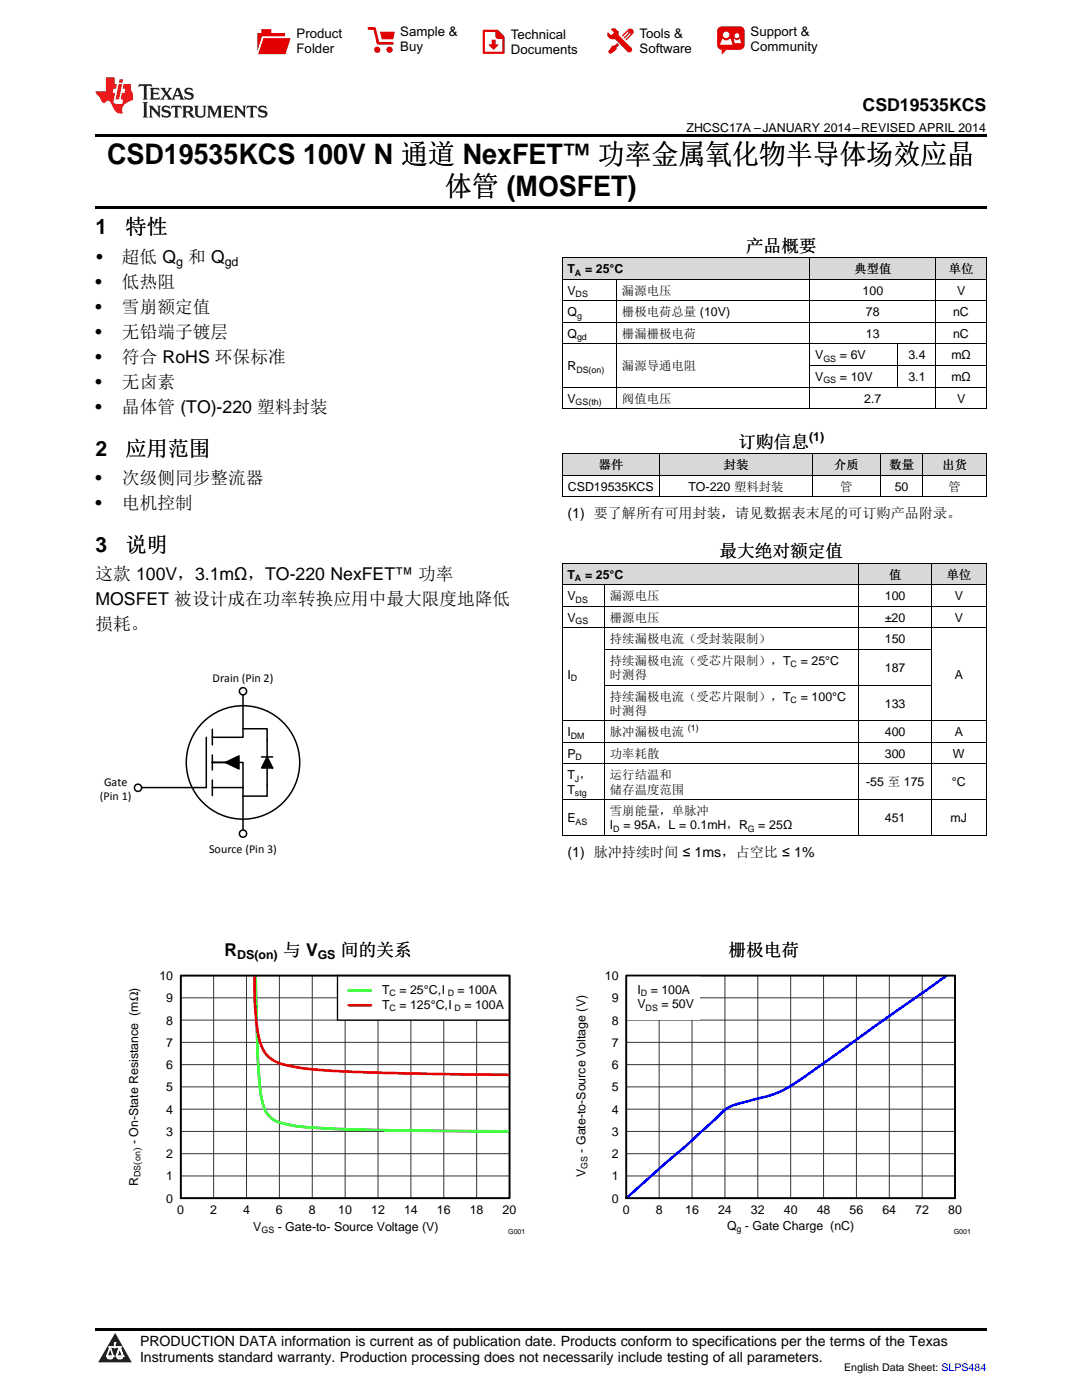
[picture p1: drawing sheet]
<svg xmlns="http://www.w3.org/2000/svg" width="216mm" height="279mm" viewBox="0 0 216 279" stroke-linecap="round" stroke-linejoin="round" font-family="sans-serif">
<g fill="#d8d8d8">
<path d="M112.2 112.4h8.4v4.3h-8.4z"/>
<path d="M120.6 112.4h50.8v4.3h-50.8z"/>
<path d="M171.4 112.4h14.4v4.3h-14.4z"/>
<path d="M185.8 112.4h11v4.3h-11z"/>
<path d="M112.2 90.6h19.5v4.3h-19.5z"/>
<path d="M131.7 90.6h30.4v4.3h-30.4z"/>
<path d="M162.1 90.6h13.6v4.3h-13.6z"/>
<path d="M175.7 90.6h8.4v4.3h-8.4z"/>
<path d="M184.1 90.6h12.7v4.3h-12.7z"/>
<path d="M112.2 51.5h10.8v4.3h-10.8z"/>
<path d="M123 51.5h38.6v4.3h-38.6z"/>
<path d="M161.6 51.5h17.6v4.3h-17.6z"/>
<path d="M179.2 51.5h7.6v4.3h-7.6z"/>
<path d="M186.8 51.5h10v4.3h-10z"/>
</g>
<path d="M23 266l3.3 5.9h-6.7z" fill="#231f20"/>
<path d="M21.3 270.6h1.3l-.4 .5h-.3a.54 .54 0 0 1-.6-.5z" fill-rule="evenodd" fill="#fff"/>
<path d="M21.3 270.6h1.3l-.4 .5h-.3a.54 .54 0 0 1-.6-.5z" fill="none" stroke="#231f20" stroke-width=".33"/>
<path d="M21.3 270.6l1.3 .1-.4 .4h-.5z" fill="none" stroke="#fff" stroke-width=".33"/>
<path d="M22.9 268.9h.1" fill="none" stroke="#fff" stroke-width=".33"/>
<path d="M22.9 268v.9z" fill="#fff"/>
<path d="M22.9 268v.9z" fill="none" stroke="#fff" stroke-width=".33"/>
<circle cx="22.9" cy="268" r=".17" fill="#fff"/>
<path d="M21.8 268.8h.1" fill="none" stroke="#fff" stroke-width=".33"/>
<path d="M21.8 268.8h2.3z" fill="#fff"/>
<path d="M21.8 268.8h2.3z" fill="none" stroke="#fff" stroke-width=".33"/>
<circle cx="24.1" cy="268.8" r=".17" fill="#fff"/>
<path d="M23.2 270.6h.1" fill="none" stroke="#fff" stroke-width=".33"/>
<path d="M23.9 268.8l-.7 1.8z" fill="#fff"/>
<path d="M23.9 268.8l-.7 1.8z" fill="none" stroke="#fff" stroke-width=".33"/>
<path d="M23.9 268.8l.7 1.8z" fill="#fff"/>
<path d="M23.9 268.8l.7 1.8z" fill="none" stroke="#fff" stroke-width=".33"/>
<path d="M24.5 270.6h.1" fill="none" stroke="#fff" stroke-width=".33"/>
<circle cx="21.3" cy="270.6" r=".17" fill="#fff"/>
<path d="M22 268.8l-.7 1.8z" fill="#fff"/>
<path d="M22 268.8l-.7 1.8z" fill="none" stroke="#fff" stroke-width=".33"/>
<path d="M22 268.8l.6 1.8z" fill="#fff"/>
<path d="M22 268.8l.6 1.8z" fill="none" stroke="#fff" stroke-width=".33"/>
<circle cx="22.6" cy="270.6" r=".17" fill="#fff"/>
<path d="M23.3 270.6h1.3a.64 .64 0 0 1-.7 .5 .64 .64 0 0 1-.6-.5z" fill-rule="evenodd" fill="#fff"/>
<path d="M23.3 270.6h1.3a.64 .64 0 0 1-.7 .5 .64 .64 0 0 1-.6-.5z" fill="none" stroke="#231f20" stroke-width=".33"/>
<path d="M23.3 270.6h1.3l-.5 .5h-.5z" fill="none" stroke="#fff" stroke-width=".33"/>
<path d="M23.2 270.6h.1" fill="none" stroke="#fff" stroke-width=".33"/>
<circle cx="24.6" cy="270.6" r=".17" fill="#fff"/>
<path d="M19 265.1h177.8v.5h-177.8z" fill="#000"/>
<path d="M36.1 194.7h65.6v44.4h-65.6z" fill="none" stroke="#000" stroke-width=".26"/>
<g fill="none" stroke="#333" stroke-width=".2">
<path d="M36.1 194.7h65.6v44.4h-65.6zM36.1 199.1h65.6M42.6 194.7v44.4M49.2 194.7v44.4M55.7 194.7v44.4M62.3 194.7v44.4M68.9 194.7v44.4M75.4 194.7v44.4M82 194.7v44.4M88.6 194.7v44.4M95.1 194.7v44.4M36.1 216.9h65.6"/>
<path d="M36.1 212.5h65.6M36.1 208h65.6M36.1 203.6h65.6M36.1 234.7h65.6M36.1 230.2h65.6M36.1 225.8h65.6M36.1 221.4h65.6"/>
</g>
<path d="M51 194.6l.5 17.5 .3 4.5a11.1 11.1 0 0 0 1.7 5.8l.6 .7 1 .7a25.8 25.8 0 0 0 8.8 1.3l14.8 .5 23 .2" fill="none" stroke="#0f0" stroke-width=".53"/>
<path d="M50.8 194.6a41.9 41.9 0 0 0 1.3 14.1 5.7 5.7 0 0 0 3.6 3.5 62.6 62.6 0 0 0 14.8 1.7l14.8 .4 16.4 .2" fill="none" stroke="#f00" stroke-width=".53"/>
<path d="M67.3 194.7h34.4v8.9h-34.4z" fill="#fff"/>
<path d="M67.3 194.7h34.4v8.9h-34.4zM125 194.7h65.6v44.4h-65.6z" fill="none" stroke="#000" stroke-width=".26"/>
<path d="M69.6 197.7h4.4" fill="none" stroke="#0f0" stroke-width=".53"/>
<path d="M69.6 200.6h4.4" fill="none" stroke="#f00" stroke-width=".53"/>
<path d="M36.1 194.7h65.6v44.4h-65.6z" fill="none" stroke="#000" stroke-width=".35"/>
<g fill="none" stroke="#333" stroke-width=".2">
<path d="M125 194.7h65.6v44.4h-65.6zM125 199.1h65.6M131.5 194.7v44.4M138.1 194.7v44.4M144.6 194.7v44.4M151.2 194.7v44.4M157.8 194.7v44.4M164.3 194.7v44.4M170.9 194.7v44.4M177.5 194.7v44.4M184 194.7v44.4M125 216.9h65.6"/>
<path d="M125 212.5h65.6M125 208h65.6M125 203.6h65.6M125 234.7h65.6M125 230.2h65.6M125 225.8h65.6M125 221.4h65.6"/>
</g>
<path d="M189 194.6l-29 20.7a20.8 20.8 0 0 1-8.8 3.9l-2.8 .8a9 9 0 0 0-6 3.6l-5.7 5.3-4 3.3-7.7 6.9" fill="none" stroke="#00f" stroke-width=".53"/>
<path d="M125 194.7h14.6v8.9h-14.6z" fill="#fff"/>
<path d="M125 194.7h65.6v44.4h-65.6z" fill="none" stroke="#000" stroke-width=".35"/>
<g fill="none" stroke="#000" stroke-width=".3">
<path d="M48.5 138.7v8.4h-6.1M41.2 147.1v10.1h-13M42.4 157.2h6.1v8.4M42.4 145.5v3.2M42.4 150.7v3M42.4 155.7v3.1M45 152.2l2.7-1.3v2.6zM47.4 152.2h-5h6.1v5M48.5 145.4h4.8v13.5h-4.8M52.2 151.1h2.2M53.3 151.1l1.1 2.2h-2.2z"/>
<circle cx="48.5" cy="152.2" r="11.3"/>
</g>
<path d="M45 152.2l2.7-1.3v2.6zM53.3 151.1l1.1 2.2h-2.2z" fill="#000"/>
<circle cx="27.5" cy="157.2" r=".72" fill="#fff"/>
<circle cx="27.5" cy="157.2" r=".72" fill="none" stroke="#000" stroke-width=".3"/>
<circle cx="48.5" cy="166.4" r=".72" fill="#fff"/>
<circle cx="48.5" cy="166.4" r=".72" fill="none" stroke="#000" stroke-width=".3"/>
<circle cx="48.5" cy="138" r=".72" fill="#fff"/>
<circle cx="48.5" cy="138" r=".72" fill="none" stroke="#000" stroke-width=".3"/>
<g fill="none" stroke="#000" stroke-width=".2">
<path d="M112.2 55.7h84.6M112.2 51.4h84.6M112.2 51.5v30.1M123 55.8v25.8M161.6 51.5v30.1M186.7 51.5v30.1M196.8 51.5v30.1M112.2 77.2h84.6M112.2 68.6h84.6M112.2 64.3h84.6M112.2 60h84.6M161.6 72.9h35.2"/>
<path d="M179.2 68.7v8.6M112.2 99.1h84.6M112.2 94.8h84.6M112.2 90.5h84.6M112.2 81.5h84.6M112.2 90.6v8.6M131.6 90.6v8.6M162.1 90.6v8.6M175.6 90.6v8.6M184.1 90.6v8.6M196.8 90.6v8.6M112.2 116.7h84.6"/>
<path d="M112.2 112.4h84.6M112.2 112.4v54.4M120.6 116.7v50.1M171.4 112.4v54.4M185.8 112.4v54.4M196.8 112.4v54.4M112.2 125.3h84.6M112.2 121h84.6M120.6 136.7h65.2M120.6 129.6h65.2M112.2 159.6h84.6M112.2 152.5h84.6"/>
<path d="M112.2 148.1h84.6M112.2 143.8h84.6M112.2 166.7h84.6"/>
</g>
<path d="M19 26.8h177.8v.6h-177.8zM19 41.2h177.8v.5h-177.8zM112.2 99.2h.1zM162 99.2h.1zM175.6 99.2h.1zM184 99.2h.1zM196.7 99.2h.1z" fill="#000"/>
<path d="M27.7 16.8l-.1 .6 .6-.3 .5 .1v.1v2.2l-.2 .4h1l-.2-.4v-2.2v-.1l.5-.1 .6 .3-.2-.6zM29.9 17.5l.2 .4v1.6l-.2 .4h1.9l.1-.6a1.09 1.09 0 0 1-1.3 .1v-.6h.6l.4 .2v-.7l-.2 .2h-.8v-.5l.2-.2a1.01 1.01 0 0 1 1 .3l-.1-.6zM32 17.5l.9 1.2-1 1.2h.9l-.2-.2 .5-.8 .5 .8-.3 .2h1.7l-.2-.2 .1-.5h1l.1 .5-.2 .2h1l-.3-.4-.7-2h-.5l-1 2.2-.8-1.1 .9-1.1h-.9l.2 .2-.4 .7-.4-.6 .2-.3zM35.4 17.9l.4 1.1h-.8zM37 17.7a.66 .66 0 0 0-.2 .7 .66 .66 0 0 0 .6 .5l.7 .1 .1 .3a.8 .8 0 0 1-.7 .3 .8 .8 0 0 1-.7-.5l.1 .8 .2-.1a.94 .94 0 0 0 1.1 0 .94 .94 0 0 0 .4-.9 1.48 1.48 0 0 0-1.3-.6v-.4a1.1 1.1 0 0 1 1.2 .2l-.2-.6-.2 .1-.5-.1zM28.5 20.4l.2 .4v2.3l-.2 .4h1l-.2-.4v-2.3l.2-.4zM29.7 21.1l.2 .4v1.6l-.2 .4h.8l-.3-.4 .1-1.4 1.6 1.8v-2l.2-.4h-.7l.2 .2v1.1l-1.2-1.3zM32.5 21.2a.66 .66 0 0 0-.2 .8 .66 .66 0 0 0 .6 .4l.6 .2 .2 .2a.8 .8 0 0 1-.8 .4 .8 .8 0 0 1-.7-.5l.2 .8 .2-.2a.94 .94 0 0 0 1 .1 .94 .94 0 0 0 .5-.9 1.47 1.47 0 0 0-1.3-.6l-.1-.4a1.1 1.1 0 0 1 1.3 .2l-.2-.6-.2 .1-.5-.1zM34.3 21.1l-.2 .6a.64 .64 0 0 1 .8-.3v1.7l-.2 .4h1l-.3-.4 .1-1.7a.66 .66 0 0 1 .8 .3l-.2-.6zM36.3 21.1l.3 .4v1.6l-.3 .4h1l-.2-.3v-.7h.5l.1 .2a.8 .8 0 0 0 1.2 .6l-1-.9a.62 .62 0 0 0 .6-.6 .62 .62 0 0 0-.6-.7zM37.1 21.4h.1a.48 .48 0 0 1 .6 .1 .48 .48 0 0 1 .1 .5l-.2 .2h-.6zM38.7 21.1l.2 .2a2.29 2.29 0 0 0 .4 2 1.05 1.05 0 0 0 1.7-.7v-1.3l.2-.2h-.8l.2 .4v1.1a.61 .61 0 0 1-.6 .6 .61 .61 0 0 1-.6-.6v-1.1l.3-.4zM41.3 21.1l.3 .4v1.6l-.3 .4h.8l-.2-.4v-1.5l.8 1.9 .9-1.9v1.5l-.2 .4h.9l-.2-.4v-1.6l.2-.4h-.8l-.7 1.5-.6-1.5zM44.5 21.1l.2 .4v1.6l-.2 .4h1.9l.2-.6a1.1 1.1 0 0 1-1.4 .1v-.6h.6l.4 .1v-.6l-.2 .2h-.8v-.6l.2-.1a1.02 1.02 0 0 1 1.1 .3l-.2-.6zM46.7 21.1l.2 .4v1.6l-.2 .4h.8l-.3-.4 .1-1.4 1.6 1.8v-2l.2-.4h-.7l.2 .2v1.1l-1.2-1.3zM49.3 21.1l-.1 .6a.64 .64 0 0 1 .8-.3v1.7l-.3 .4h1l-.2-.4v-1.7a.66 .66 0 0 1 .8 .3l-.1-.6zM51.7 21.2a.66 .66 0 0 0-.2 .8 .66 .66 0 0 0 .7 .4l.6 .2 .1 .2a.8 .8 0 0 1-.7 .4 .8 .8 0 0 1-.7-.5l.1 .8 .2-.2a.94 .94 0 0 0 1.1 .1 .94 .94 0 0 0 .4-.9 1.48 1.48 0 0 0-1.2-.6l-.1-.4a1.1 1.1 0 0 1 1.2 .2l-.2-.6-.1 .1-.6-.1z" fill="#231f20"/>
<path d="M21.1 15.4v2.8h-2v.4l.9 1a.96 .96 0 0 0 1 .9 .59 .59 0 0 1 .5-.4 .59 .59 0 0 1 .5 .3l.4 .8a1.61 1.61 0 0 0 2.1 1.4 1.63 1.63 0 0 1 1.1-2.3l.9-.3v-1.5a1.6 1.6 0 0 1-.4-1.7h-1.4l-.2 .9h.5l-.2 .8h-.5l-.2 1v.3l.5 .1-.2 .9h-.7a.74 .74 0 0 1-1-.7l.3-1.6h-.5l.2-.8h.5l.1-.9h-.4v-1.4zM23.7 16.8l-.7 3.1h.8l.6-3.1zM23.8 15.8l-.1 .7h.7l.2-.7z" fill="#ee1d23"/>
<g fill="#d60000">
<path d="M52.1 5.8h2v.8h2.8v4.2h-5.5v-4.2h.7z" fill-rule="evenodd"/>
<path d="M52.4 7.5h5.6l-1 3.3h-5.6z" fill-rule="evenodd"/>
</g>
<path d="M52.4 7.4h5.7l-.1 .1h-5.5l-1.1 3.3z" fill-rule="evenodd" fill="#fff"/>
<path d="M52.4 7.4h5.7l-.1 .1h-5.5l-1.1 3.3z" fill="none" stroke="#fff" stroke-width=".2"/>
<path d="M73.6 5.7h1.1l.7 2.9h2.9" fill="none" stroke="#d60000" stroke-width=".55"/>
<g fill="#d60000">
<path d="M75.8 6.3h3l-.4 1.6h-2.2z" fill-rule="evenodd"/>
<circle cx="75.3" cy="9.9" r=".62"/>
<circle cx="77.7" cy="9.9" r=".62"/>
</g>
<path d="M96.5 6.2h2.7l1.3 1.2v3.1h-4z" fill="none" stroke="#d60000" stroke-width=".44"/>
<g fill="#d60000">
<path d="M98.1 7.9h.8v1h.5l-.9 1.1-1-1v-.1h.6z" fill-rule="evenodd"/>
<path d="M98.9 6.2h.3l1.3 1.2v.4h-1.3l-.3-.4z" fill-rule="evenodd"/>
<path d="M121.9 5.7h.8l.7 .6 .1 .7 2.5 2.5-.8 .8-2.3-2.3-1.1-.2-.6-.6v-.8l.7 .6 .5-.4v-.2l-.5-.5z" fill-rule="evenodd"/>
<path d="M122.2 9.1h.4l.5-.5 .4 .4-.5 .5v.4l-1.2 .9-.5-.5z" fill-rule="evenodd"/>
<path d="M125.3 5.9a.67 .67 0 0 1 .9 0 .67 .67 0 0 1 0 .9z" fill-rule="evenodd"/>
<path d="M125.3 5.9l.9 .9-1.2 1.2h-.2v-.2l1-.9v-.2h-.2l-.9 1h-.2v-.2l.9-1 .1-.2h-.3l-.9 1h-.2v-.2z" fill-rule="evenodd"/>
<circle cx="125.6" cy="9.9" r=".54"/>
</g>
<path d="M123.3 6.3v.7" fill="none" stroke="#d60000" stroke-width=".2"/>
<g fill="#d60000">
<path d="M143.4 5.5l.6-.2h3.6a.95 .95 0 0 1 1 .9v2.8a.95 .95 0 0 1-1 .9h-3.6a.95 .95 0 0 1-.9-.9v-2.8z" fill-rule="evenodd"/>
<path d="M144 9.9h.9l-.7 .9h-.2z" fill-rule="evenodd"/>
</g>
<g fill="#fff">
<path d="M146.6 8.6h1.3z"/>
<path d="M144.1 7.8h.3l.1 .2h.8l.2-.2h.3l.4 1.1h-2.5z" fill-rule="evenodd"/>
<path d="M146.4 7.8h.3l.1 .2h.5l.2-.2h.2l.2 .8h-1.3z" fill-rule="evenodd"/>
<circle cx="144.9" cy="6.9" r=".65"/>
<circle cx="147" cy="7.1" r=".48"/>
</g>
<g font-size="5.6">
<text x="21.4" y="32.8">CSD19535KCS 100V N 通道 NexFET™ 功率金属氧化物半导体场效应晶</text>
<text x="88.8" y="39.2">体管 (MOSFET)</text>
</g>
<g font-size="4.2">
<text x="19" y="46.7">1</text>
<text x="25" y="46.7">特性</text>
<text x="19" y="90.9">2</text>
<text x="25" y="90.9">应用范围</text>
<text x="19" y="110.1">3</text>
<text x="25" y="110.1">说明</text>
</g>
<g font-size="3.5">
<text x="172.1" y="22.2">CSD19535KCS</text>
<text x="19.2" y="52.4">•</text>
<text x="24.3" y="52.4">超低 Q 和 Q</text>
<text x="148.8" y="50.2">产品概要</text>
<text x="19" y="57.4">•</text>
<text x="24.3" y="57.4">低热阻</text>
<text x="19" y="62.4">•</text>
<text x="24.3" y="62.4">雪崩额定值</text>
<text x="19" y="67.5">•</text>
<text x="24.3" y="67.5">无铅端子镀层</text>
<text x="19" y="72.5">•</text>
<text x="19" y="77.5">•</text>
<text x="24.3" y="72.5">符合 RoHS 环保标准</text>
<text x="24.3" y="77.5">无卤素</text>
<text x="19" y="82.5">•</text>
<text x="24.3" y="82.5">晶体管 (TO)-220 塑料封装</text>
<text x="147.3" y="89.3">订购信息</text>
<text x="19" y="96.6">•</text>
<text x="19" y="101.6">•</text>
<text x="24.3" y="96.6">次级侧同步整流器</text>
<text x="24.3" y="101.6">电机控制</text>
<text x="143.5" y="111.2">最大绝对额定值</text>
<text x="19" y="115.8">这款 100V，3.1mΩ，TO-220 NexFET™ 功率</text>
<text x="19" y="120.7">MOSFET 被设计成在功率转换应用中最大限度地降低</text>
<text x="19" y="125.7">损耗。</text>
<text x="44.8" y="190.7">R</text>
<text x="56.5" y="190.7">与 V</text>
<text x="68" y="190.7">间的关系</text>
<text x="145.3" y="190.7">栅极电荷</text>
</g>
<g font-size="2.8">
<text x="113.2" y="103.4">(1) 要了解所有可用封装，请见数据表末尾的可订购产品附录。</text>
<text x="113.2" y="171">(1) 脉冲持续时间 ≤ 1ms，占空比 ≤ 1%</text>
<text x="27.9" y="268.6">PRODUCTION DATA information is current as of publication date. Products conform to specifications per the terms of the Texas</text>
<text x="27.9" y="271.8">Instruments standard warranty. Production processing does not necessarily include testing of all parameters.</text>
</g>
<g font-size="2.6">
<text x="59.2" y="7.6">Product</text>
<text x="59.2" y="10.6">Folder</text>
<text x="79.9" y="7.3">Sample &amp;</text>
<text x="79.9" y="10.2">Buy</text>
<text x="101.9" y="7.8">Technical</text>
<text x="101.9" y="10.8">Documents</text>
<text x="127.6" y="7.6">Tools &amp;</text>
<text x="127.6" y="10.6">Software</text>
<text x="149.8" y="7.2">Support &amp;</text>
<text x="149.8" y="10.2">Community</text>
</g>
<g font-size="2.5">
<text x="137" y="26.3">ZHCSC17A –JANUARY 2014–REVISED APRIL 2014</text>
<text x="35.1" y="53.1">g</text>
<text x="44.8" y="53.1">gd</text>
<text x="113.2" y="54.5">T</text>
<text x="113.2" y="58.8">V</text>
<text x="116.7" y="54.5">= 25°C</text>
<text x="124.1" y="58.8">漏源电压</text>
<text x="170.5" y="54.5">典型值</text>
<text x="172.1" y="58.8">100</text>
<text x="189.3" y="54.5">单位</text>
<text x="191" y="58.8">V</text>
<text x="113.2" y="63.1">Q</text>
<text x="124.1" y="63.1">栅极电荷总量 (10V)</text>
<text x="172.8" y="63.1">78</text>
<text x="190.2" y="63.1">nC</text>
<text x="113.2" y="67.4">Q</text>
<text x="124.1" y="67.4">栅漏栅极电荷</text>
<text x="162.7" y="71.7">V</text>
<text x="167.6" y="71.7">= 6V</text>
<text x="172.8" y="67.4">13</text>
<text x="181.3" y="71.7">3.4</text>
<text x="189.8" y="71.7">mΩ</text>
<text x="190.2" y="67.4">nC</text>
<text x="113.2" y="73.9">R</text>
<text x="124.1" y="73.9">漏源导通电阻</text>
<text x="162.7" y="76">V</text>
<text x="167.6" y="76">= 10V</text>
<text x="181.3" y="76">3.1</text>
<text x="189.8" y="76">mΩ</text>
<text x="113.2" y="80.3">V</text>
<text x="124.1" y="80.3">阀值电压</text>
<text x="172.4" y="80.3">2.7</text>
<text x="191" y="80.3">V</text>
<text x="161.4" y="87.9">(1)</text>
<text x="119.5" y="93.6">器件</text>
<text x="144.4" y="93.6">封装</text>
<text x="166.4" y="93.6">介质</text>
<text x="177.4" y="93.6">数量</text>
<text x="188" y="93.6">出货</text>
<text x="113.3" y="97.9">CSD19535KCS</text>
<text x="137.4" y="97.9">TO-220 塑料封装</text>
<text x="167.7" y="97.9">管</text>
<text x="178.5" y="97.9">50</text>
<text x="189.3" y="97.9">管</text>
<text x="113.2" y="115.5">T</text>
<text x="113.2" y="119.8">V</text>
<text x="116.7" y="115.5">= 25°C</text>
<text x="121.7" y="119.8">漏源电压</text>
<text x="176.6" y="119.8">100</text>
<text x="177.4" y="115.5">值</text>
<text x="188.9" y="115.5">单位</text>
<text x="190.5" y="119.8">V</text>
<text x="113.2" y="124.1">V</text>
<text x="121.7" y="124.1">栅源电压</text>
<text x="176.6" y="124.1">±20</text>
<text x="190.5" y="124.1">V</text>
<text x="121.7" y="128.4">持续漏极电流（受封装限制）</text>
<text x="176.6" y="128.4">150</text>
<text x="113.2" y="135.5">I</text>
<text x="121.7" y="132.7">持续漏极电流（受芯片限制），T</text>
<text x="121.7" y="135.5">时测得</text>
<text x="159.8" y="132.7">= 25°C</text>
<text x="176.6" y="134.1">187</text>
<text x="190.5" y="135.5">A</text>
<text x="121.7" y="139.8">持续漏极电流（受芯片限制），T</text>
<text x="121.7" y="142.6">时测得</text>
<text x="159.8" y="139.8">= 100°C</text>
<text x="176.6" y="141.2">133</text>
<text x="113.2" y="146.9">I</text>
<text x="121.7" y="146.9">脉冲漏极电流</text>
<text x="176.6" y="146.9">400</text>
<text x="190.5" y="146.9">A</text>
<text x="113.2" y="151.2">P</text>
<text x="113.2" y="155.5">T ，</text>
<text x="121.7" y="151.2">功率耗散</text>
<text x="121.7" y="155.5">运行结温和</text>
<text x="176.6" y="151.2">300</text>
<text x="190.1" y="151.2">W</text>
<text x="113.2" y="158.4">T</text>
<text x="121.7" y="158.4">储存温度范围</text>
<text x="172.8" y="157">-55 至 175</text>
<text x="189.9" y="157">°C</text>
<text x="113.2" y="164.1">E</text>
<text x="121.7" y="162.7">雪崩能量，单脉冲</text>
<text x="121.7" y="165.5">I</text>
<text x="124.4" y="165.5">= 95A，L = 0.1mH，R</text>
<text x="151.3" y="165.5">= 25Ω</text>
<text x="176.6" y="164.1">451</text>
<text x="189.7" y="164.1">mJ</text>
<text x="47.3" y="191.4">DS(on)</text>
<text x="63.4" y="191.4">GS</text>
<text x="31.8" y="195.6">10</text>
<text x="120.7" y="195.6">10</text>
<text x="33.2" y="200">9</text>
<text x="76.2" y="198.3">T</text>
<text x="76.2" y="201.3">T</text>
<text x="79.7" y="198.3">= 25°C, I</text>
<text x="79.7" y="201.3">= 125°C, I</text>
<text x="91.3" y="198.3">= 100A</text>
<text x="92.7" y="201.3">= 100A</text>
<text x="122.1" y="200">9</text>
<text x="127.2" y="198.3">I</text>
<text x="127.2" y="201.3">V</text>
<text x="129.8" y="198.3">= 100A</text>
<text x="132" y="201.3">= 50V</text>
<text x="33.2" y="208.9">7</text>
<text x="33.2" y="204.5">8</text>
<text x="122.1" y="208.9">7</text>
<text x="122.1" y="204.5">8</text>
<text x="33.2" y="213.4">6</text>
<text x="122.1" y="213.4">6</text>
<text x="33.2" y="217.8">5</text>
<text x="122.1" y="217.8">5</text>
<text x="33.2" y="226.7">3</text>
<text x="33.2" y="222.2">4</text>
<text x="122.1" y="226.7">3</text>
<text x="122.1" y="222.2">4</text>
<text x="27.6" y="228.4" transform="rotate(-90 27.6 228.4)">- On-State Resistance (mΩ)</text>
<text x="33.2" y="231.1">2</text>
<text x="116.8" y="230" transform="rotate(-90 116.8 230)">- Gate-to-Source Voltage (V)</text>
<text x="122.1" y="231.1">2</text>
<text x="27.6" y="236.7" transform="rotate(-90 27.6 236.7)">R</text>
<text x="33.2" y="235.6">1</text>
<text x="116.8" y="234.9" transform="rotate(-90 116.8 234.9)">V</text>
<text x="122.1" y="235.6">1</text>
<text x="33.2" y="240">0</text>
<text x="35.4" y="242.2">0</text>
<text x="41.9" y="242.2">2</text>
<text x="48.5" y="242.2">4</text>
<text x="50.5" y="245.7">V</text>
<text x="55.1" y="242.2">6</text>
<text x="55.4" y="245.7">- Gate-to- Source Voltage (V)</text>
<text x="61.6" y="242.2">8</text>
<text x="67.5" y="242.2">10</text>
<text x="74.1" y="242.2">12</text>
<text x="80.6" y="242.2">14</text>
<text x="87.2" y="242.2">16</text>
<text x="93.7" y="242.2">18</text>
<text x="100.3" y="242.2">20</text>
<text x="122.1" y="240">0</text>
<text x="124.3" y="242.2">0</text>
<text x="130.8" y="242.2">8</text>
<text x="136.7" y="242.2">16</text>
<text x="143.3" y="242.2">24</text>
<text x="145.1" y="245.4">Q - Gate Charge (nC)</text>
<text x="149.8" y="242.2">32</text>
<text x="156.4" y="242.2">40</text>
<text x="163" y="242.2">48</text>
<text x="169.5" y="242.2">56</text>
<text x="176.1" y="242.2">64</text>
<text x="182.6" y="242.2">72</text>
<text x="189.2" y="242.2">80</text>
</g>
<g font-size="2.4">
<text x="42.4" y="136.1">Drain (Pin 2)</text>
<text x="20" y="159.7">(Pin 1)</text>
<text x="20.8" y="156.8">Gate</text>
<text x="41.7" y="170.3">Source (Pin 3)</text>
</g>
<g font-size="2.1">
<text x="28" y="232.5" transform="rotate(-90 28 232.5)">(</text>
<text x="28" y="229.8" transform="rotate(-90 28 229.8)">)</text>
<text x="168.5" y="273.7">English Data Sheet: SLPS484</text>
</g>
<g font-size="1.8">
<text x="114.7" y="55">A</text>
<text x="114.9" y="59.3">DS</text>
<text x="115.1" y="63.6">g</text>
<text x="115.1" y="67.9">gd</text>
<text x="115" y="74.4">DS(on)</text>
<text x="164.3" y="72.2">GS</text>
<text x="164.3" y="76.5">GS</text>
<text x="114.9" y="80.8">GS(th)</text>
<text x="114.7" y="116">A</text>
<text x="114.9" y="120.3">DS</text>
<text x="114.9" y="124.6">GS</text>
<text x="113.9" y="136">D</text>
<text x="157.8" y="133.2">C</text>
<text x="157.8" y="140.3">C</text>
<text x="113.9" y="147.4">DM</text>
<text x="137.3" y="145.9">(1)</text>
<text x="114.9" y="151.7">D</text>
<text x="114.7" y="156">J</text>
<text x="114.7" y="158.9">stg</text>
<text x="114.9" y="164.6">AS</text>
<text x="122.4" y="166">D</text>
<text x="149.2" y="166">G</text>
<text x="77.7" y="198.8">C</text>
<text x="77.7" y="201.7">C</text>
<text x="89.3" y="198.8">D</text>
<text x="90.7" y="201.7">D</text>
<text x="127.9" y="198.8">D</text>
<text x="128.8" y="201.7">DS</text>
<text x="117.3" y="233.3" transform="rotate(-90 117.3 233.3)">GS</text>
<text x="28" y="234.9" transform="rotate(-90 28 234.9)">DS on</text>
<text x="147" y="245.9">g</text>
<text x="52.2" y="246.2">GS</text>
</g>
<g font-size="1.4">
<text x="101.4" y="246.2">G001</text>
<text x="190.3" y="246.2">G001</text>
</g>
</svg>
